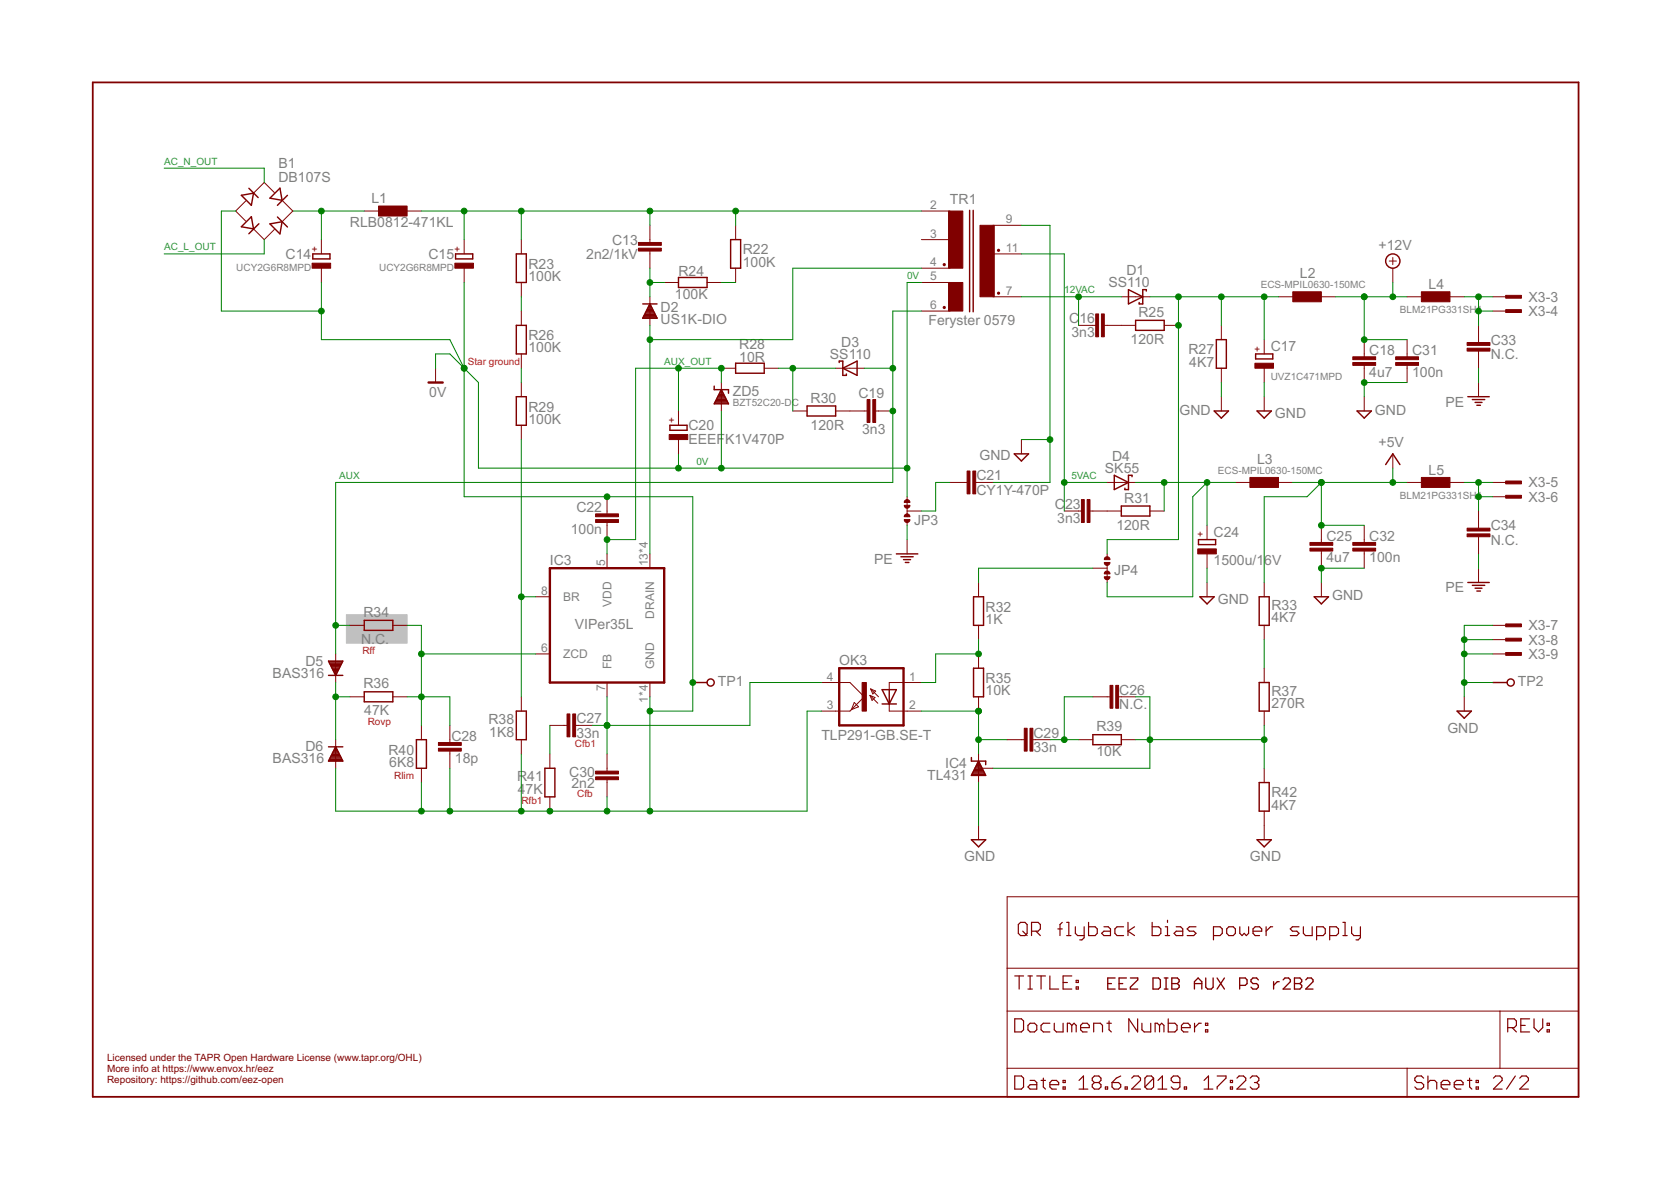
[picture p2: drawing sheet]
<svg xmlns="http://www.w3.org/2000/svg" width="297mm" height="210mm" viewBox="0 0 297 210" stroke-linecap="round" stroke-linejoin="round" font-family="sans-serif">
<path d="M61.6 109.2h10.8v5.1h-10.8z" fill="#c0c0c0" stroke="#c0c0c0" stroke-width=".18"/>
<g fill="none" stroke="#800000" stroke-width=".21">
<path d="M180.4 173.5h1.5M181 164.3l.4-.4h.8l.4 .4v1.6l-.4 .4h-.8l-.4-.4zM181.2 173.5v2.3M181.8 165.5l.8 .8M182.7 173.5h.8M182.7 175.8h.8M183.1 173.5v2.3M183.4 165.5h1.1l.4-.4v-.8l-.4-.4h-1.1v2.4M184.1 165.5l.8 .8M184.3 173.5h1.5M185.1 173.5v2.3M186.6 173.5v2.3h1.6"/>
<path d="M188 165.1h.8M188.8 163.9l-.4 .4v2M189 174.6h.7M189.6 163.9h.4v2.4M189.6 166.3h.8M190.5 173.5h-1.5v2.3h1.5M191.2 164.7v1.2l.4 .4h1.1M191.3 175.4h.4v.4h-.4zM191.3 174.2h.4v.4h-.4zM192.7 164.7v2l-.4 .3h-.4M193.5 163.9v2.4h1.2l.4-.4v-.8l-.4-.4h-1.2M196.2 164.7h.8l.4 .4v1.2h-1.2l-.4-.4 .4-.4h1.2"/>
<path d="M199.7 164.7h-1.1l-.4 .4v.8l.4 .4h1.1M200.5 163.9v2.4M201.7 164.7l-1.2 .8 1.2 .8M204.8 163.9v2.4h1.2l.4-.4v-.8l-.4-.4h-1.2M207.1 166.3h.8M207.1 164.7h.4v1.6M207.5 163.6v.3M209.1 164.7h.8l.3 .4v1.2h-1.1l-.4-.4 .4-.4h1.1M212.6 164.7h-1.2l-.4 .4 .4 .4h.8l.4 .4-.4 .4h-1.2M215.7 166.3h1.2l.4-.4v-.8l-.4-.4h-1.2v2.3M218.1 165.1l.3-.4h.8l.4 .4v.8l-.4 .4h-.8l-.3-.4zM220.4 164.7v1.2l.4 .4 .4-.4 .4 .4 .4-.4v-1.2"/>
<path d="M222.7 165.5h1.6v-.4l-.4-.4h-.8l-.4 .4v.8l.4 .4h.8M225.1 164.7v1.6M226.2 164.7h-.4l-.7 .8M230.9 164.7h-1.2l-.3 .4 .3 .4h.8l.4 .4-.4 .4h-1.1M231.7 164.7v1.2l.4 .4h1.2v-1.6M234 166.3h1.2l.4-.4v-.8l-.4-.4h-1.2v2.3M236.4 166.3h1.1l.4-.4v-.8l-.4-.4h-1.1v2.3M238.7 163.9h.4v2.4M238.7 166.3h.8M240.3 164.7v1.2l.4 .4h1.1M241.8 164.7v2l-.4 .3h-.4M180.4 181.1h1.2l.3 .4v1.5l-.3 .4h-1.2z"/>
<path d="M180.4 191.2h1.2l.3 .4v1.6l-.3 .4h-1.2zM182.7 182.2l.4-.3h.8l.4 .3v.8l-.4 .4h-.8l-.4-.4zM183.1 192h.8l.4 .4v1.2h-1.2l-.4-.4 .4-.4h1.2M185.1 192h.7M185.5 191.6v1.6l.3 .4M186.6 192.8h1.6v-.4l-.4-.4h-.8l-.4 .4v.8l.4 .4h.8M186.6 181.9h-1.1l-.4 .3v.8l.4 .4h1.1M187.4 181.9v1.1l.4 .4h1.2v-1.5M189 193.2h.4v.4h-.4zM189 192h.4v.4h-.4zM190.5 182.2l-.4-.3h-.4v1.5M190.5 182.2l.4-.3 .4 .3v1.2"/>
<path d="M190.5 182.2v1.2M191.8 193.6h1.6M191.8 192l.8-.8v2.4M192.1 182.6h1.5v-.4l-.3-.3h-.8l-.4 .3v.8l.4 .4h.8M194.4 183.4v-1.5h1.2l.4 .3v1.2M194.5 192.4l-.3 .4v.4l.3 .4h.8l.4-.4v-.4l-.4-.4M194.5 192.4l-.3-.4v-.4l.3-.4h.8l.4 .4v.4l-.4 .4M194.5 192.4h.8M196.5 193.2h.4v.4h-.4zM196.8 181.9h.7M197.1 181.5v1.5l.4 .4M197.7 192.4h1.1l.4 .4v.4l-.4 .4h-.7l-.4-.4z"/>
<path d="M199.2 191.2l-.8 .4-.7 .8M200 193.2h.4v.4h-.4zM201.2 191.6l.4-.4h.7l.4 .4v.4l-1.5 1.6h1.5M202.2 181.1v2.3l-1.5-2.3v2.3M203 181.9v1.1l.4 .4h1.2v-1.5M205.1 191.6v1.6l-.4 .4h-.8l-.4-.4M205.1 191.6l-.4-.4h-.8l-.4 .4v1.6M205.1 191.6l-1.6 1.6M205.8 193.6h1.6M205.8 192l.8-.8v2.4M206.1 182.2l-.4-.3h-.4v1.5M206.1 182.2v1.2"/>
<path d="M206.1 182.2l.4-.3 .4 .3v1.2M207.7 181.1v2.3h1.2l.3-.4v-.8l-.3-.3h-1.2M209.7 192.4h-1.1l-.4-.4v-.4l.4-.4h.8l.3 .4v1.6l-.3 .4h-.8l-.4-.4M210 182.6h1.6v-.4l-.4-.3h-.8l-.4 .3v.8l.4 .4h.8M210.5 193.2h.4v.4h-.4zM212.3 181.9v1.5M213.5 181.9h-.4l-.8 .7M214 193.6h1.6M214 192l.8-.8v2.4M214.3 183h.4v.4h-.4zM214.3 181.9h.4v.3h-.4zM216.4 191.2h1.5v.4l-1.5 1.6v.4"/>
<path d="M218.7 193.2h.4v.4h-.4zM218.7 192h.4v.4h-.4zM219.9 191.6l.4-.4h.7l.4 .4v.4l-1.5 1.6h1.5M222.2 191.6l.4-.4h.8l.4 .4v.4l-.4 .4M223 192.4h.4M223.4 192.4l.4 .4v.4l-.4 .4h-.8l-.4-.4M253.1 191.6l-.4-.4h-.8l-.4 .4v.4l.4 .4h.8l.4 .4v.4l-.4 .4h-.8l-.4-.4M253.8 192.4l.4-.4h.8l.4 .4v1.2M253.8 191.2v2.4M256.2 192.8h1.5v-.4l-.4-.4h-.7l-.4 .4v.8l.4 .4h.7M258.5 192.8h1.6v-.4l-.4-.4h-.8l-.4 .4v.8l.4 .4h.8M260.9 192h.7"/>
<path d="M261.2 191.6v1.6l.4 .4M262.4 193.2h.4v.4h-.4zM262.4 192h.4v.4h-.4zM265.5 191.6l.4-.4h.7l.4 .4v.4l-1.5 1.6h1.5M268 182.6h1.2l.4-.4v-.7l-.4-.4h-1.2v2.3M268.8 182.6l.8 .8M269.4 191.2l-1.6 2.4M270.2 191.6l.3-.4h.8l.4 .4v.4l-1.5 1.6h1.5M270.3 182.2h.8M271.9 181.1h-1.6v2.3h1.6M272.7 181.1v1.5l.8 .8 .7-.8v-1.5M275 183h.4v.4h-.4z"/>
<path d="M275 181.9h.4v.3h-.4z"/>
</g>
<g fill="none" stroke="#800000" stroke-width=".32">
<path d="M16.5 14.6h264.1v180.3h-264.1z"/>
<circle cx="167.9" cy="47" r=".13"/>
<circle cx="167.9" cy="54.7" r=".13"/>
<circle cx="177.5" cy="44.5" r=".13"/>
<circle cx="177.5" cy="52.1" r=".13"/>
</g>
<g fill="none" stroke="#800000" stroke-width=".18">
<path d="M43.7 35.7l-1.8 1.8 1.8 1.8M48.8 34.2l-1.8-1.8-1.9 1.9M50.1 35.6l1.9 1.9-1.9 1.9M64.7 37.5h2.6M72.4 37.5h2.5M163.8 37.5h5.1M45.1 40.7l1.9 1.9 1.8-1.8M57.1 42.6v2.5M57.1 47.7v2.5M82.5 42.6v2.5M82.5 47.7v2.5M92.7 42.6v2.5"/>
<path d="M92.7 50.2v2.5M92.7 55.3v2.5M115.5 40v3.1M115.5 44.6v3.1M115.5 52.7v5.1M118.1 50.2h2.5M125.7 50.2h2.5M130.8 40v2.6M130.8 47.7v2.5M163.8 42.6h5.1M163.8 50.2h5.1M163.8 55.3h5.1"/>
<path d="M163.8 47.7h5.1M176.5 52.7h5.1M176.5 45.1h5.1M176.5 40h5.1M191.7 57.8h3.1M196.3 57.8h5.6M199.3 52.7h5.1M206.9 57.8h2.6M217.1 57.8v2.6M227.3 52.7h2.5M234.9 52.7h2.5M247 46.4h1.2"/>
<path d="M247.6 45.8v1.2M247.6 47.7v2.5M250.1 52.7h2.6M257.7 52.7h2.6M262.8 57.8v3.1M265.4 52.7h2.5M265.4 55.3h2.5M77.4 65.4v2.6M92.7 62.9v2.5M92.7 68v2.5M92.7 75.6v2.5M120.6 73v2.6"/>
<path d="M120.6 78.1v2.6M128.2 65.4h2.6M128.2 68v5M135.8 65.4h2.6M140.9 73h2.6M148.5 65.4h5.1M148.5 73h5.6M155.7 73h3M181.6 78.1v2.6M217.1 65.4v2.6M217.1 70.5v2.5M224.7 60.4v2.5"/>
<path d="M224.7 65.4v2.6M224.7 70.5v2.5M242.5 60.4v3M242.5 64.9v3.1M242.5 70.5v2.5M250.1 60.4v3M250.1 64.9v3.1M262.8 62.4v3M262.8 68v2.5M107.9 88.3v3M107.9 92.9v3M107.9 98.4v2.6"/>
<path d="M115.5 98.4v2.6M161.2 90.8h2.6M161.2 88.3v3.3M161.2 92.6v.8M161.2 95.9v2.5M168.9 85.7h3M173.4 85.7h3.1M189.2 90.8h3M193.8 90.8h5.5M196.8 85.7h5.1M196.8 98.4v.8M204.4 90.8h2.5"/>
<path d="M214.6 93.4v2.5M214.6 98.4v2.6M219.6 85.7h2.6M227.3 85.7h2.5M234.9 93.4v3M234.9 97.9v3.1M242.5 93.4v3M242.5 97.9v3.1M247.6 80.7v2.5M250.1 85.7h2.6M257.7 85.7h2.6M262.8 90.8v3.1"/>
<path d="M262.8 95.4v3M265.4 85.7h2.5M265.4 88.3h2.5M59.7 116.2v5.1M62.2 111.1h2.5M69.8 111.1h2.6M95.2 116.2h2.5M95.2 106.1h2.5M173.9 103.5v2.6M173.9 111.1v2.6M173.9 116.2v2.6M194.3 101h2.5"/>
<path d="M196.8 100.2v3.3M214.6 103.5v2.6M224.7 103.5v2.6M224.7 111.1v2.6M224.7 118.8v2.5M234.9 103.5v2.6M262.8 101v2.5M265.4 111.1h2.5M265.4 113.7h2.5M265.4 116.2h2.5M59.7 131.5v5M62.2 123.8h2.5"/>
<path d="M69.8 123.8h2.6M74.9 128.9v2.6M74.9 136.5v2.6M80 128.9v3.1M80 133.5v3M92.7 123.8v2.6M92.7 131.5v2.5M97.7 134v2.5M97.7 128.9h3.1M102.3 128.9h3.1M107.9 121.3v2.5M107.9 134v3.1"/>
<path d="M107.9 138.6v3M115.5 121.3v2.5M146 121.3h5.1l2.5 2.5-2.5 2.6h-5.1M151.8 124.9l.8 .7-1.3 .5zM154.6 123.6l1.4 1.4M154.6 123.6l.9 .4-.5 .5zM154.8 122.4l.9 .4-.5 .5zM154.8 122.4l1.4 1.4M158.1 125.1v1.3h5.7M163.8 121.3h-5.7v1.3M173.9 123.8v2.6M173.9 134v5.1"/>
<path d="M173.9 136.5h2.6M179 131.5h3.1M183.6 131.5h3M191.7 131.5h2.6M194.3 123.8h3M198.8 123.8h3.1M199.3 131.5h2.6M224.7 126.4v2.5M224.7 136.5v2.6M260.3 123.8v2.6M97.7 141.6v2.6M173.9 146.7v2.5"/>
<path d="M179 159.4h101.6v35.5h-101.6zM224.7 144.2v5M179 179.7h101.6M179 172.1h101.6M266.6 179.7v10.2M179 189.9h101.6M250.1 189.9v5"/>
</g>
<g fill="none" stroke="#800000" stroke-width=".23">
<path d="M196.9 174.8h.7M198.2 173.8h-1.3v2h1.3M198.9 174.8h.7M200.2 173.8h-1.3v2h1.3M200.9 173.8h1.3v.4l-1.3 1.3v.3h1.3M205 173.8h.9l.4 .4v1.3l-.4 .3h-.9zM207 173.8h.6M207 175.8h.6M207.3 173.8v2M208.3 173.8h1l.3 .4v.3l-.3 .3 .3 .3v.4l-.3 .3h-1zM208.3 174.8h1M212.3 174.8h1.3"/>
<path d="M212.3 175.8v-1.3l.7-.7 .6 .7v1.3M214.3 173.8v1.7l.4 .3h.6l.3-.3v-1.7M216.3 173.8l1.4 2M217.7 173.8l-1.4 2M220.4 175.1h1l.3-.3v-.6l-.3-.4h-1v2M223.7 174.2l-.3-.4h-.7l-.3 .4v.3l.3 .3h.7l.3 .3v.4l-.3 .3h-.7l-.3-.3M226.4 174.5v1.3M227.4 174.5h-.3l-.7 .6M228.1 174.2l.3-.4h.7l.3 .4v.3l-1.3 1.3h1.3M230.1 173.8h1l.3 .4v.3l-.3 .3 .3 .3v.4l-.3 .3h-1zM230.1 174.8h1M232.1 174.2l.3-.4h.7l.3 .4v.3l-1.3 1.3h1.3"/>
</g>
<g fill="#800000" stroke="#800000" stroke-width=".18">
<path d="M168.6 50.2h2.6v5.1h-2.6z"/>
<path d="M168.6 37.5h2.6v10.2h-2.6z"/>
<path d="M174.2 40h2.5v12.7h-2.5z"/>
<path d="M267.7 85.5h2.7v.5h-2.7z"/>
<path d="M267.7 88h2.7v.5h-2.7z"/>
<path d="M267.7 110.9h2.7v.5h-2.7z"/>
<path d="M267.7 113.4h2.7v.5h-2.7z"/>
<path d="M267.7 116h2.7v.5h-2.7z"/>
<path d="M55.5 46.8h3.3v.9h-3.3z"/>
<path d="M67.3 36.6h5.1v1.8h-5.1z"/>
<path d="M267.7 52.5h2.7v.5h-2.7z"/>
<path d="M267.7 55h2.7v.5h-2.7z"/>
<path d="M222.2 84.9h5.1v1.7h-5.1z"/>
<path d="M172.9 83.7h.5v4.1h-.5z"/>
<path d="M171.9 83.7h.5v4.1h-.5z"/>
<path d="M153.2 121.3h.8v5.1h-.8z"/>
<path d="M232.9 97.4h4v.5h-4z"/>
<path d="M232.9 96.4h4v.5h-4z"/>
<path d="M113.5 44.1h4.1v.5h-4.1z"/>
<path d="M113.5 43.1h4.1v.5h-4.1z"/>
<path d="M105.9 138.1h4v.5h-4z"/>
<path d="M105.9 137.1h4v.5h-4z"/>
<path d="M155.2 71h.5v4.1h-.5z"/>
<path d="M154.1 71h.5v4.1h-.5z"/>
<path d="M77.9 133h4.1v.5h-4.1z"/>
<path d="M77.9 132h4.1v.5h-4.1z"/>
<path d="M105.9 92.4h4v.5h-4z"/>
<path d="M105.9 91.3h4v.5h-4z"/>
<path d="M192.2 88.8h.5v4.1h-.5z"/>
<path d="M193.3 88.8h.5v4.1h-.5z"/>
<path d="M80.9 46.8h3.3v.9h-3.3z"/>
<path d="M101.8 126.9h.5v4.1h-.5z"/>
<path d="M100.8 126.9h.5v4.1h-.5z"/>
<path d="M119 77.2h3.3v.9h-3.3z"/>
<path d="M212.9 97.6h3.3v.8h-3.3z"/>
<path d="M240.5 64.4h4v.5h-4z"/>
<path d="M240.5 63.4h4v.5h-4z"/>
<path d="M194.8 55.8h.5v4.1h-.5z"/>
<path d="M195.8 55.8h.5v4.1h-.5z"/>
<path d="M223.1 64.6h3.3v.8h-3.3z"/>
<path d="M183.1 129.4h.5v4.1h-.5z"/>
<path d="M182.1 129.4h.5v4.1h-.5z"/>
<path d="M198.3 121.8h.5v4.1h-.5z"/>
<path d="M197.3 121.8h.5v4.1h-.5z"/>
<path d="M229.8 51.9h5.1v1.7h-5.1z"/>
<path d="M248.1 64.4h4.1v.5h-4.1z"/>
<path d="M248.1 63.4h4.1v.5h-4.1z"/>
<path d="M240.5 97.4h4v.5h-4z"/>
<path d="M240.5 96.4h4v.5h-4z"/>
<path d="M252.7 51.9h5v1.7h-5z"/>
<path d="M252.7 84.9h5v1.7h-5z"/>
<path d="M260.8 61.9h4.1v.5h-4.1z"/>
<path d="M260.8 60.9h4.1v.5h-4.1z"/>
<path d="M260.8 94.9h4.1v.5h-4.1z"/>
<path d="M260.8 93.9h4.1v.5h-4.1z"/>
</g>
<g fill="none" stroke="#800000" stroke-width=".25">
<path d="M42.9 34.7l2.2-.4-.4 2.2zM44.2 33.5l1.7 1.6M44.7 38.5l.4 2.2-2.2-.4zM46 39.8l-1.8 1.8M48 39.8l2.1-.4-.3 2.2zM49.3 38.6l1.8 1.7M49.8 33.4l.3 2.2-2.1-.4zM51.1 34.7l-1.8 1.8M172.4 37.4v18M173 37.4v18M55.6 45.1h3.1v.9h-3.1zM81 45.1h3v.9h-3z"/>
<path d="M91.8 45.1h1.8v5.1h-1.8zM91.8 57.8h1.8v5.1h-1.8zM114.3 54h2.5M114.3 56.5h2.5M114.4 56.3h2.3M114.5 56.1h2.1M114.6 55.9h1.9M114.7 55.6h1.7M114.8 55.4h1.4M114.9 55.2h1.2M115.1 55h.9M115.2 54.7h.7"/>
<path d="M115.3 54.5h.5M115.4 54.3h.3M115.5 54.1h.1M115.5 54l1.3 2.6h-2.5zM120.6 49.3h5.1v1.8h-5.1zM129.9 42.6h1.8v5.1h-1.8zM200.6 51.5l2.5 1.2-2.5 1.3zM201.9 56.9h5v1.8h-5zM203.8 51.7v-.2h-.7v2.5h-.6v-.2M91.8 70.5h1.8v5.1h-1.8zM119.1 75.6h3v.9h-3zM127 68.6v.7h2.5v.6"/>
<path d="M127 71.6h2.4M127.1 71.4h2.2M127.3 71.2h1.9M127.4 71h1.7M127.5 70.7h1.5M127.6 70.5h1.3M127.7 70.3h1.1M127.8 70.1h.9M127.9 69.8h.6M128 69.6h.4M128.1 69.4h.2M128.2 69.3l1.3 2.5h-2.5z"/>
<path d="M130.8 64.6h5v1.7h-5zM143.5 72.2h5v1.7h-5zM149.2 64.4v-.2h.6v2.5h.7v-.2M149.8 65.4l2.6-1.2v2.5zM215.8 73h2.6l-1.3 1.3zM216.2 60.4h1.8v5h-1.8zM223.2 62.9h3.1v.9h-3.1zM223.5 73h2.5l-1.3 1.3zM241.2 73h2.6l-1.3 1.3zM260.9 70.5h3.8M261.7 71h2.2M262.2 71.5h1.2"/>
<path d="M262.5 72h.7M159.3 98.4h3.9M160.1 99h2.2M160.6 99.5h1.3M160.9 100h.7M180.3 80.7h2.5l-1.2 1.2zM198.1 84.5l2.5 1.2-2.5 1.3zM199.3 89.9h5.1v1.8h-5.1zM201.2 84.7v-.2h-.6v2.5h-.6v-.2M213 95.9h3.1v.9h-3.1zM246.3 82.6l1.3-1.9 1.3 1.9M58.4 117.5h2.5l-1.2 2.5z"/>
<path d="M58.5 117.6h2.4M58.6 117.9h2.1M58.7 118.1h1.9M58.8 118.3h1.7M58.9 118.5h1.5M59 118.7h1.3M59.1 119h1.1M59.2 119.2h.9M59.4 119.4h.6M59.5 119.6h.4M59.6 119.8h.2M64.7 110.3h5.1v1.7h-5.1z"/>
<path d="M173.1 106.1h1.7v5h-1.7zM173.1 118.8h1.7v5h-1.7zM213.3 106.1h2.5l-1.2 1.2zM223.8 106.1h1.8v5h-1.8zM233.6 106.1h2.6l-1.3 1.2zM260.9 103.5h3.8M261.7 104h2.2M262.2 104.5h1.2M262.5 105.1h.7M58.4 132.7h2.5M58.4 120h2.5M58.4 135.2h2.5"/>
<path d="M58.5 135h2.3M58.7 134.7h2M58.8 134.5h1.8M58.9 134.3h1.5M59 134.1h1.3M59.1 133.8h1.1M59.2 133.6h.9M59.3 133.4h.7M59.4 133.2h.5M59.5 132.9h.3M59.7 132.7l1.2 2.6h-2.5zM64.7 123h5.1v1.7h-5.1z"/>
<path d="M74 131.5h1.8v5h-1.8zM91.8 126.4h1.8v5.1h-1.8zM96.9 136.5h1.7v5.1h-1.7zM123.1 121.3h2.6M156.8 122.6h2.5l-1.2 2.5zM156.8 125.1h2.5M158.1 122.6v2.5M172.7 134.6v.7h2.5v.6M172.8 137.6h2.3M172.9 137.4h2.1M173 137.2h1.9M173.1 136.9h1.7"/>
<path d="M173.2 136.7h1.5M173.3 136.5h1.3M173.4 136.3h1.1M173.5 136.1h.8M173.7 135.8h.5M173.8 135.6h.3M173.9 135.4h.1M173.9 135.3l1.3 2.5h-2.5zM194.3 130.6h5v1.8h-5zM223.8 121.3h1.8v5.1h-1.8zM223.8 139.1h1.8v5.1h-1.8zM259 126.4h2.6l-1.3 1.3z"/>
<path d="M265.4 121.3h2.5M172.7 149.2h2.5l-1.3 1.3zM223.5 149.2h2.5l-1.3 1.3z"/>
<circle cx="247.6" cy="46.4" r="1.27"/>
<circle cx="126.3" cy="121.3" r=".64"/>
<circle cx="268.5" cy="121.3" r=".64"/>
</g>
<path d="M76.2 68h2.5M97.7 101h20.4v20.3h-20.4zM149.2 118.8h11.4v10.1h-11.4z" fill="none" stroke="#800000" stroke-width=".42"/>
<g fill="#800000" stroke="#800000" stroke-width=".18">
<path d="M160.7 92.4h1.1a.51 .51 0 0 1-.6 .5 .51 .51 0 0 1-.5-.5z" fill-rule="evenodd"/>
<path d="M161.2 91.3l.4 .2 .2 .3h-.6z" fill-rule="evenodd"/>
<path d="M160.9 91.5l.3-.2v.5h-.5z" fill-rule="evenodd"/>
<path d="M161.2 88.8l.4 .1 .2 .4h-.6z" fill-rule="evenodd"/>
<path d="M160.9 88.9l.3-.1v.5h-.5z" fill-rule="evenodd"/>
<path d="M160.7 89.8h1.1a.51 .51 0 0 1-.6 .5 .51 .51 0 0 1-.5-.5z" fill-rule="evenodd"/>
<path d="M196.5 99.1l.5-.1 .3 .2v.3h-1z" fill-rule="evenodd"/>
<path d="M196.3 100h.5v.5l-.4-.2z" fill-rule="evenodd"/>
<path d="M196.8 100h.5l-.3 .4-.2 .1z" fill-rule="evenodd"/>
<path d="M196.3 102.5h.5v.5l-.4-.1z" fill-rule="evenodd"/>
<path d="M196.8 102.5h.5l-.3 .5h-.2z" fill-rule="evenodd"/>
<path d="M196.5 101.6l.5-.1 .3 .2v.3h-1z" fill-rule="evenodd"/>
</g>
<g fill="none" stroke="#008000" stroke-width=".18">
<path d="M29.2 29.9h17.8v2.5M41.9 37.5h-2.6v17.8h17.8M52 37.5h12.7M57.1 37.5v5.1M74.9 37.5h88.9M82.5 37.5v5.1M92.7 37.5v5.1M115.5 37.5v2.5M130.8 37.5v2.5M47 42.6v2.5h-17.8M57.1 50.2v10.2h22.9l2.5 5M82.5 50.2v38.1h40.6v38.1h-7.6"/>
<path d="M92.7 52.7v2.6M115.5 47.7v5M115.5 57.8v40.6M115.5 50.2h2.6M128.2 50.2h2.6M163.8 55.3h-5.1v30.4h-99v30.5M163.8 47.7h-22.9v12.7h-25.4M163.8 50.2h-2.6v38.1M181.6 45.1h7.6v45.7M181.6 40h5v45.7h-10.1M181.6 52.7h17.7M191.7 52.7v5.1"/>
<path d="M204.4 52.7h22.9M209.5 52.7v43.2h-12.7v2.5M217.1 52.7v5.1M224.7 52.7v7.7M237.4 52.7h12.7M242.5 52.7v7.7h7.6M247.6 50.2v2.5M260.3 52.7h5.1M262.8 55.3h2.6M262.8 52.7v5.1M77.4 65.4v-2.5h2.6l5 5.1v15.2h76.2M92.7 65.4v2.6"/>
<path d="M92.7 78.1v45.7M120.6 65.4v7.6M128.2 68v-2.6h-15.2v30.5h-5.1v2.5M128.2 73v10.2M138.4 65.4h10.1M140.9 65.4v7.6M153.6 65.4h5.1M181.6 78.1h5M217.1 68v2.5M224.7 68v2.5M250.1 68h-7.6v2.5M262.8 65.4v2.6"/>
<path d="M120.6 80.7v2.5M161.2 93.4v2.5M168.9 85.7h-2.6v5.1h-2.5M189.2 85.7h7.6M201.9 85.7h17.7M206.9 85.7v5.1M214.6 93.4v-7.7l-2.6 2.6v17.8h-15.2v-2.6M229.8 85.7h20.3M242.5 93.4h-7.6v-7.7l-2.6 2.6h-7.6v15.2M247.6 83.2v2.5M260.3 85.7h5.1M262.8 88.3h2.6"/>
<path d="M262.8 85.7v5.1M262.8 98.4v2.6M59.7 111.1h2.5M72.4 111.1h2.5v17.8M74.9 116.2h20.3M92.7 106.1h2.5M173.9 113.7v2.5h-7.6v5.1h-2.5M194.3 101h-20.4v2.5M214.6 101v2.5M224.7 113.7v5.1M242.5 101h-7.6v2.5M260.3 116.2h5.1"/>
<path d="M260.3 113.7h5.1M265.4 111.1h-5.1v12.7M59.7 123.8h2.5M59.7 121.3v10.2M72.4 123.8h7.6v5.1M74.9 139.1v5.1M80 136.5v7.7M92.7 134v10.2M97.7 128.9v5.1M107.9 123.8v10.2M115.5 123.8v20.4M146 121.3h-12.7v7.6h-27.9"/>
<path d="M146 126.4h-2.5v17.8h-83.8v-7.7M163.8 126.4h10.1v7.6M173.9 139.1v7.6M173.9 131.5h5.1M186.6 131.5h5.1M194.3 123.8h-5.1v7.7M201.9 123.8h2.5v12.7h-27.9M201.9 131.5h22.8M224.7 128.9v7.6M260.3 121.3h5.1M107.9 141.6v2.6"/>
</g>
<g fill="#008000" stroke="#008000" stroke-width=".18">
<circle cx="189.2" cy="85.7" r=".51"/>
<circle cx="57.1" cy="37.5" r=".51"/>
<circle cx="247.6" cy="52.7" r=".51"/>
<circle cx="242.5" cy="52.7" r=".51"/>
<circle cx="242.5" cy="60.4" r=".51"/>
<circle cx="82.5" cy="37.5" r=".51"/>
<circle cx="115.5" cy="37.5" r=".51"/>
<circle cx="92.7" cy="37.5" r=".51"/>
<circle cx="130.8" cy="37.5" r=".51"/>
<circle cx="214.6" cy="85.7" r=".51"/>
<circle cx="206.9" cy="85.7" r=".51"/>
<circle cx="115.5" cy="60.4" r=".51"/>
<circle cx="115.5" cy="50.2" r=".51"/>
<circle cx="107.9" cy="128.9" r=".51"/>
<circle cx="74.9" cy="123.8" r=".51"/>
<circle cx="74.9" cy="116.2" r=".51"/>
<circle cx="107.9" cy="95.9" r=".51"/>
<circle cx="128.2" cy="65.4" r=".51"/>
<circle cx="120.6" cy="65.4" r=".51"/>
<circle cx="186.6" cy="78.1" r=".51"/>
<circle cx="234.9" cy="101" r=".51"/>
<circle cx="260.3" cy="113.7" r=".51"/>
<circle cx="260.3" cy="116.2" r=".51"/>
<circle cx="260.3" cy="121.3" r=".51"/>
<circle cx="242.5" cy="68" r=".51"/>
<circle cx="57.1" cy="55.3" r=".51"/>
<circle cx="82.5" cy="65.4" r=".51"/>
<circle cx="115.5" cy="126.4" r=".51"/>
<circle cx="107.9" cy="144.2" r=".51"/>
<circle cx="97.7" cy="144.2" r=".51"/>
<circle cx="80" cy="144.2" r=".51"/>
<circle cx="92.7" cy="144.2" r=".51"/>
<circle cx="74.9" cy="144.2" r=".51"/>
<circle cx="107.9" cy="88.3" r=".51"/>
<circle cx="115.5" cy="144.2" r=".51"/>
<circle cx="123.1" cy="121.3" r=".51"/>
<circle cx="120.6" cy="83.2" r=".51"/>
<circle cx="128.2" cy="83.2" r=".51"/>
<circle cx="161.2" cy="83.2" r=".51"/>
<circle cx="59.7" cy="111.1" r=".51"/>
<circle cx="158.7" cy="65.4" r=".51"/>
<circle cx="158.7" cy="73" r=".51"/>
<circle cx="59.7" cy="123.8" r=".51"/>
<circle cx="92.7" cy="106.1" r=".51"/>
<circle cx="140.9" cy="65.4" r=".51"/>
<circle cx="247.6" cy="85.7" r=".51"/>
<circle cx="234.9" cy="85.7" r=".51"/>
<circle cx="234.9" cy="93.4" r=".51"/>
<circle cx="191.7" cy="52.7" r=".51"/>
<circle cx="224.7" cy="52.7" r=".51"/>
<circle cx="209.5" cy="52.7" r=".51"/>
<circle cx="209.5" cy="57.8" r=".51"/>
<circle cx="217.1" cy="52.7" r=".51"/>
<circle cx="173.9" cy="126.4" r=".51"/>
<circle cx="173.9" cy="131.5" r=".51"/>
<circle cx="204.4" cy="131.5" r=".51"/>
<circle cx="224.7" cy="131.5" r=".51"/>
<circle cx="189.2" cy="131.5" r=".51"/>
<circle cx="173.9" cy="116.2" r=".51"/>
<circle cx="262.8" cy="52.7" r=".51"/>
<circle cx="262.8" cy="55.3" r=".51"/>
<circle cx="262.8" cy="85.7" r=".51"/>
<circle cx="262.8" cy="88.3" r=".51"/>
</g>
<g font-size="2.5" fill="#808080">
<text x="49.5" y="29.9">B1</text>
<text x="49.5" y="32.4">DB107S</text>
<text x="62.2" y="40.4">RLB0812-471KL</text>
<text x="66" y="36.1">L1</text>
<text x="168.9" y="36.2">TR1</text>
<text x="50.8" y="46.1">C14</text>
<text x="76.2" y="46.1">C15</text>
<text x="93.9" y="47.8">R23</text>
<text x="104.2" y="46">2n2/1kV</text>
<text x="108.8" y="43.5">C13</text>
<text x="132" y="47.4">100K</text>
<text x="132" y="45.2">R22</text>
<text x="245" y="44.5">+12V</text>
<text x="93.9" y="49.9">100K</text>
<text x="120" y="53.1">100K</text>
<text x="120.6" y="49">R24</text>
<text x="197.1" y="51.1">SS110</text>
<text x="200.2" y="48.9">D1</text>
<text x="231.1" y="49.5">L2</text>
<text x="253.9" y="51.4">L4</text>
<text x="271.7" y="53.6">X3-3</text>
<text x="117.4" y="57.6">US1K-DIO</text>
<text x="117.4" y="55.4">D2</text>
<text x="165.1" y="57.8">Feryster 0579</text>
<text x="190.1" y="57.4">C</text>
<text x="190.5" y="60">3n3</text>
<text x="191.9" y="57.4">16</text>
<text x="202.4" y="56.3">R25</text>
<text x="271.7" y="56.2">X3-4</text>
<text x="93.9" y="62.6">100K</text>
<text x="93.9" y="60.5">R26</text>
<text x="131.4" y="64.3">10R</text>
<text x="131.4" y="62">R28</text>
<text x="147.5" y="63.8">SS110</text>
<text x="149.5" y="61.6">D3</text>
<text x="201" y="61.1">120R</text>
<text x="211.3" y="63">R27</text>
<text x="211.4" y="65.2">4K7</text>
<text x="225.9" y="62.4">C17</text>
<text x="243.4" y="63.2">C18</text>
<text x="251" y="63.2">C31</text>
<text x="265" y="63.8">N.C.</text>
<text x="265" y="61.2">C33</text>
<text x="76.3" y="70.6">0V</text>
<text x="130.3" y="70.4">ZD5</text>
<text x="144.1" y="71.6">R30</text>
<text x="152.6" y="70.8">C19</text>
<text x="243.4" y="67">4u7</text>
<text x="251" y="67">100n</text>
<text x="93.9" y="75.3">100K</text>
<text x="93.9" y="73.2">R29</text>
<text x="122.4" y="76.4">C20</text>
<text x="144.1" y="76.4">120R</text>
<text x="153.2" y="77.1">3n3</text>
<text x="209.7" y="73.7">GND</text>
<text x="226.6" y="74.3">GND</text>
<text x="244.4" y="73.7">GND</text>
<text x="257" y="72.3">PE</text>
<text x="122.4" y="78.9">EEEF</text>
<text x="128.9" y="78.9">K1V470P</text>
<text x="174.1" y="81.8">GND</text>
<text x="197.7" y="81.9">D4</text>
<text x="223.5" y="82.5">L3</text>
<text x="245" y="79.4">+5V</text>
<text x="173.6" y="87.9">CY1Y-470P</text>
<text x="173.6" y="85.4">C21</text>
<text x="196.4" y="84.1">SK55</text>
<text x="199.8" y="89.3">R31</text>
<text x="253.9" y="84.4">L5</text>
<text x="271.7" y="86.6">X3-5</text>
<text x="271.7" y="89.2">X3-6</text>
<text x="101.5" y="94.9">100n</text>
<text x="102.5" y="91.1">C22</text>
<text x="162.5" y="93.2">JP3</text>
<text x="187.5" y="90.5">C</text>
<text x="187.9" y="93">3n3</text>
<text x="189.3" y="90.5">23</text>
<text x="198.4" y="94.1">120R</text>
<text x="215.7" y="95.4">C24</text>
<text x="265" y="94.3">C34</text>
<text x="97.8" y="100.4">IC3</text>
<text x="155.4" y="100.2">PE</text>
<text x="215.7" y="100.5">1500u/1</text>
<text x="224.7" y="100.5">6V</text>
<text x="235.8" y="100">4u7</text>
<text x="235.8" y="96.2">C25</text>
<text x="243.4" y="100">100n</text>
<text x="243.4" y="96.2">C32</text>
<text x="265" y="96.8">N.C.</text>
<text x="198.1" y="102.1">JP4</text>
<text x="216.5" y="107.3">GND</text>
<text x="236.8" y="106.7">GND</text>
<text x="257" y="105.3">PE</text>
<text x="64.6" y="109.6">R34</text>
<text x="102.2" y="111.8">VIPer35L</text>
<text x="175.2" y="110.9">1K</text>
<text x="175.2" y="108.7">R32</text>
<text x="226" y="110.6">4K7</text>
<text x="226" y="108.4">R33</text>
<text x="271.7" y="112">X3-7</text>
<text x="54.3" y="118.3">D5</text>
<text x="64.2" y="114.4">N.C.</text>
<text x="149.2" y="118.1">OK3</text>
<text x="271.7" y="114.6">X3-8</text>
<text x="271.7" y="117.1">X3-9</text>
<text x="48.5" y="120.4">BAS316</text>
<text x="64.6" y="122.3">R36</text>
<text x="127.6" y="121.9">TP1</text>
<text x="175.2" y="123.6">10K</text>
<text x="175.2" y="121.4">R35</text>
<text x="199" y="123.5">C26</text>
<text x="226" y="125.9">270R</text>
<text x="226" y="123.6">R37</text>
<text x="269.8" y="121.9">TP2</text>
<text x="64.7" y="127.1">47K</text>
<text x="80.2" y="131.7">C28</text>
<text x="86.8" y="128.7">R38</text>
<text x="87" y="131">1K8</text>
<text x="102.5" y="131.1">33n</text>
<text x="102.5" y="128.5">C27</text>
<text x="146" y="131.5">TLP291-GB.SE-T</text>
<text x="183.7" y="131.1">C29</text>
<text x="194.9" y="130">R39</text>
<text x="199" y="126">N.C.</text>
<text x="257.3" y="130.2">GND</text>
<text x="48.5" y="135.7">BAS316</text>
<text x="54.3" y="133.5">D6</text>
<text x="69.1" y="134.1">R40</text>
<text x="69.2" y="136.3">6K8</text>
<text x="80.9" y="135.5">18p</text>
<text x="168" y="136.4">IC4</text>
<text x="183.7" y="133.6">33n</text>
<text x="194.9" y="134.4">10K</text>
<text x="91.9" y="138.9">R41</text>
<text x="92" y="141.1">47K</text>
<text x="101.2" y="138.1">C30</text>
<text x="101.6" y="140">2n2</text>
<text x="164.8" y="138.7">TL431</text>
<text x="226" y="143.9">4K7</text>
<text x="226" y="141.7">R42</text>
<text x="171.4" y="153">GND</text>
<text x="222.2" y="153">GND</text>
</g>
<g font-size="2.1" fill="#808080">
<text x="165.3" y="37.1">2</text>
<text x="178.8" y="39.7">9</text>
<text x="165.3" y="42.2">3</text>
<text x="165.3" y="47.3">4</text>
<text x="178.8" y="44.8">11</text>
<text x="165.3" y="49.8">5</text>
<text x="178.8" y="52.4">7</text>
<text x="165.3" y="54.9">6</text>
<text x="107.6" y="100.6" transform="rotate(-90 107.6 100.6)">5</text>
<text x="115.2" y="100.6" transform="rotate(-90 115.2 100.6)">13*4</text>
<text x="96.2" y="105.7">8</text>
<text x="100.1" y="106.8">BR</text>
<text x="108.7" y="107.8" transform="rotate(-90 108.7 107.8)">VDD</text>
<text x="116.3" y="110" transform="rotate(-90 116.3 110)">DRAIN</text>
<text x="96.2" y="115.9">6</text>
<text x="100.1" y="117">ZCD</text>
<text x="108.7" y="119" transform="rotate(-90 108.7 119)">FB</text>
<text x="116.3" y="119" transform="rotate(-90 116.3 119)">GND</text>
<text x="107.6" y="122.8" transform="rotate(-90 107.6 122.8)">7</text>
<text x="115.2" y="124.9" transform="rotate(-90 115.2 124.9)">1*4</text>
<text x="147" y="120.9">4</text>
<text x="161.6" y="120.9">1</text>
<text x="147" y="126">3</text>
<text x="161.6" y="126">2</text>
</g>
<g font-size="1.8" fill="#008080">
<text x="29.2" y="29.3">AC_N_OUT</text>
<text x="29.2" y="44.5">AC_L_OUT</text>
<text x="161.2" y="49.6">0V</text>
<text x="189.2" y="52.1">12VAC</text>
<text x="118.1" y="64.8">AUX_OUT</text>
<text x="123.8" y="82.6">0V</text>
<text x="60.3" y="85.1">AUX</text>
<text x="190.4" y="85.1">5VAC</text>
</g>
<g font-size="1.8" fill="#800000">
<text x="56.5" y="44.7" transform="rotate(-90 56.5 44.7)">+</text>
<text x="81.9" y="44.7" transform="rotate(-90 81.9 44.7)">+</text>
<text x="224.1" y="62.5" transform="rotate(-90 224.1 62.5)">+</text>
<text x="120" y="75.2" transform="rotate(-90 120 75.2)">+</text>
<text x="214" y="95.5" transform="rotate(-90 214 95.5)">+</text>
<text x="19" y="188.6">Licensed under the TAPR Open Hardware License (www.tapr.org/OHL)</text>
<text x="19" y="190.5">More info at https://www.envox.hr/eez</text>
<text x="19" y="192.4">Repository: https://github.com/eez-open</text>
</g>
<g font-size="1.8" fill="#808080">
<text x="42" y="48.1">UCY2G6R8MPD</text>
<text x="67.4" y="48.1">UCY2G6R8MPD</text>
<text x="224.1" y="51.2">ECS-MPIL0630-150MC</text>
<text x="248.9" y="55.7">BLM21PG331SH1</text>
<text x="225.9" y="67.5">UVZ1C471MPD</text>
<text x="130.3" y="72.2">BZT52C20-DC</text>
<text x="216.5" y="84.2">ECS-MPIL0630-150MC</text>
<text x="248.9" y="88.7">BLM21PG331SH1</text>
</g>
<g font-size="1.8" fill="#f00">
<text x="83.2" y="64.8">Star ground</text>
<text x="64.4" y="116.2">Rff</text>
<text x="65.4" y="128.9">Rovp</text>
<text x="102.2" y="132.7">Cfb1</text>
<text x="70.1" y="138.4">Rlim</text>
<text x="92.7" y="142.9">Rfb1</text>
<text x="102.6" y="141.6">Cfb</text>
</g>
</svg>
